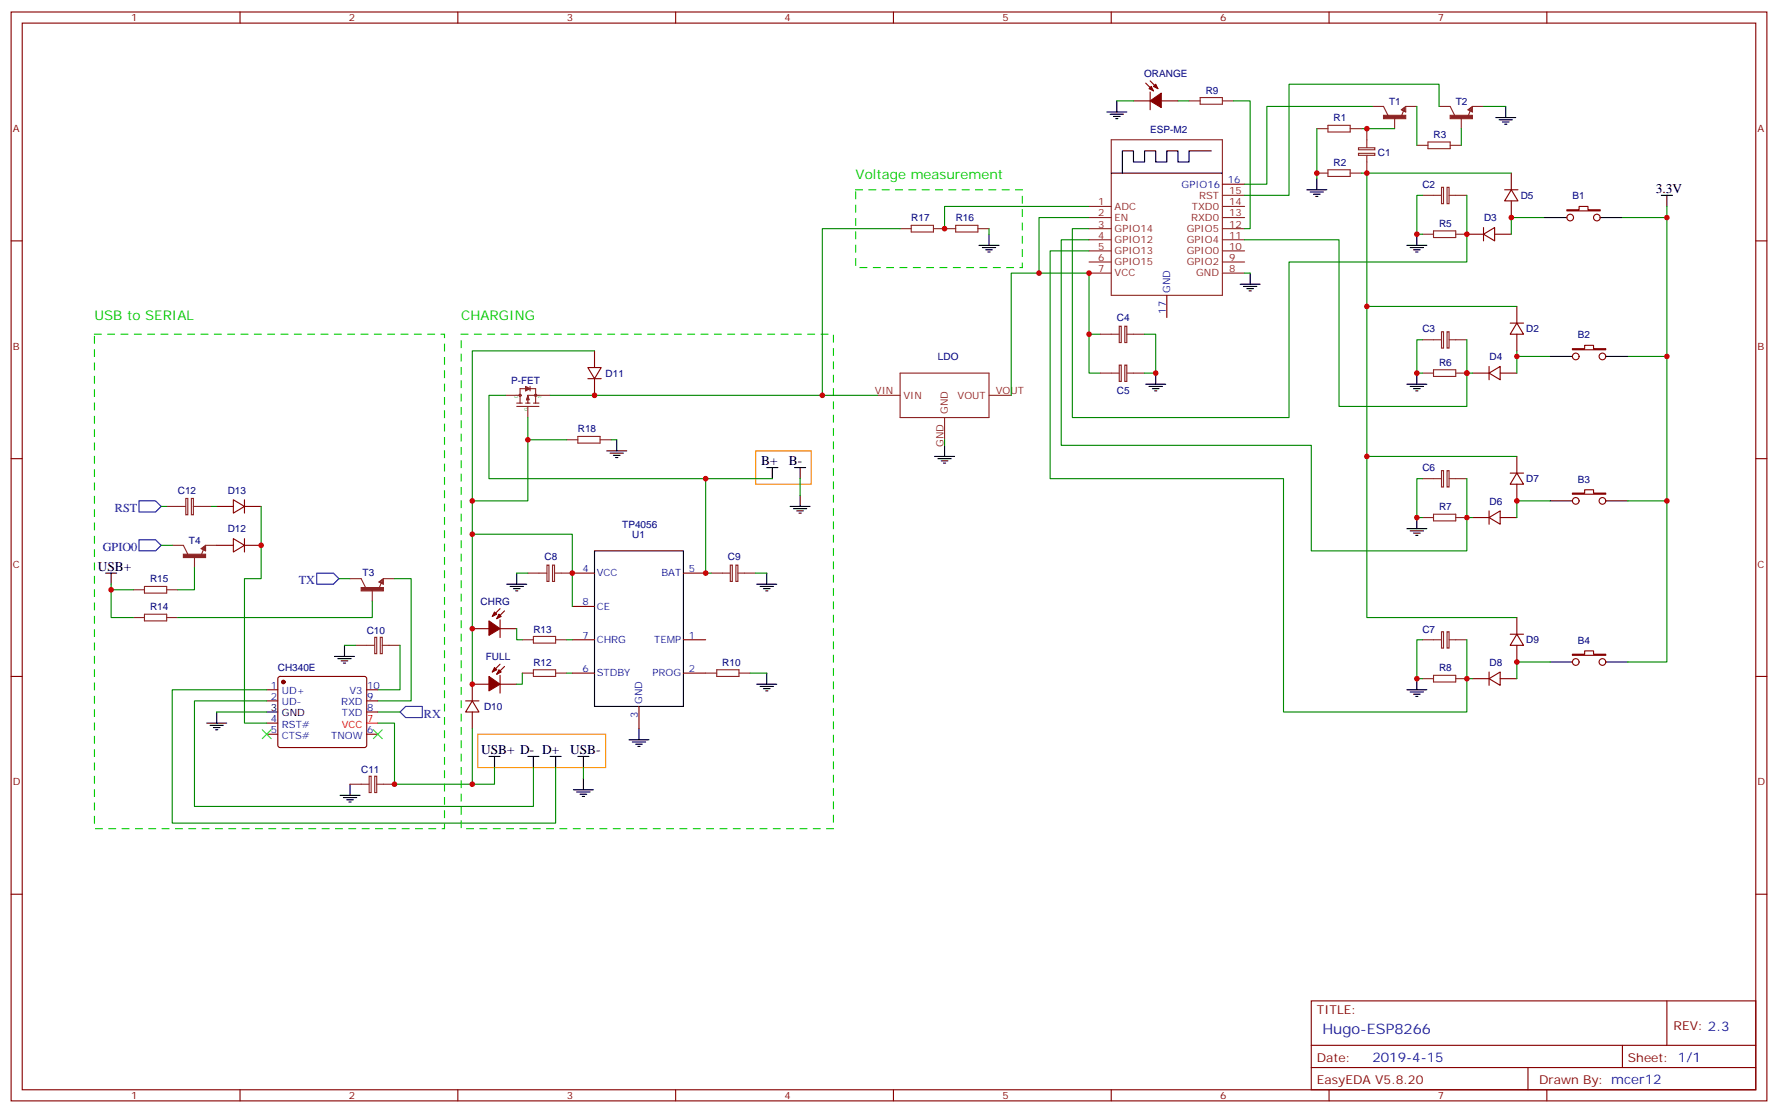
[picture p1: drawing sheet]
<svg xmlns="http://www.w3.org/2000/svg" width="564mm" height="353mm" viewBox="0 0 564 353" stroke-linecap="round" stroke-linejoin="round" font-family="sans-serif">
<g fill="none" stroke="#870000" stroke-width=".35">
<path d="M3.5 3.8h557.4v345.7h-557.4zM7.1 7.3h550.3v338.7h-550.3zM76.2 3.8v3.5M145.3 3.8v3.5M214.5 3.8v3.5M283.6 3.8v3.5M352.8 3.8v3.5M421.9 3.8v3.5M491.1 3.8v3.5M359.8 32h5.3M363.7 26.4l2.5 2.5M365.1 25.7l2.5 2.5"/>
<path d="M365.1 29.2v5.7M368.7 32h5.2M388.1 58.5h7M479.8 55v5.3M3.5 76.5h3.6M465.7 74.4h5.3M471 74.4l3.5-2.2v4.3zM471 72.2v4.3M474.5 74.4h5.3M477.7 60.3h4.2M479.8 60.3l2.1 3.5h-4.2zM479.8 63.8v5.3"/>
<path d="M497.4 66.6h3.9v-1.1h2.8v1.1h3.9v.4h-10.6zM557.4 76.5h3.5M370.4 93.8v7M481.5 97.3v5.3M186.6 116.7h4.3l-2.2 3.5zM188.7 111.4v5.3M467.4 118.5h5.3M472.7 118.5l3.5-2.2v4.3zM472.7 116.3v4.3M476.2 118.5h5.3M479.4 102.6h4.3M481.5 102.6l2.2 3.5h-4.3z"/>
<path d="M481.5 106.1v5.3M499.2 110.7h3.9v-1.1h2.8v1.1h3.9v.4h-10.6zM186.6 120.2h4.3M188.7 120.2v5.3M3.5 145.6h3.6M74.1 158.7l3.5 2.1-3.5 2.1zM77.6 158.7v4.2M479.4 150.2h4.3M481.5 150.2l2.2 3.5h-4.3zM481.5 144.9v5.3M481.5 153.7v5.3M499.2 156.6h3.9v-1.1h2.8v1.1h3.9v.3h-10.6z"/>
<path d="M557.4 145.6h3.5M68.8 160.8h5.3M68.8 173.1h5.3M74.1 171l3.5 2.1-3.5 2.2zM77.6 171v4.3M77.6 160.8h5.3M77.6 173.1h5.3M467.4 164.3h5.3M472.7 164.3l3.5-2.1v4.2zM472.7 162.2v4.2M476.2 164.3h5.3M149.9 199.6h5.3"/>
<path d="M158.7 199.6h5.3M158.7 193.3l-2.4 2.4M158.7 196.8v5.6M160.2 194l-2.5 2.4M181.7 182h7M181.7 192.5h7M217 182h7M481.5 196.1v5.3M3.5 214.8h3.6M84.7 219h3.5M88.4 215l.5-.2h26.8l.5 .2 .2 .5v21.1l-.2 .5-.5 .2h-26.8l-.5-.2-.2-.5v-21.1zM116.4 219h3.5"/>
<path d="M155.2 217.2h-5.3v5.3M158.7 214.4v5.7M158.7 217.2h5.3M158.7 210.9l-2.4 2.5M160.2 211.6l-2.5 2.5M181.7 203.1h7M181.7 213.7h7M217 203.1h7M217 213.7h7M467.4 215.5h5.3M472.7 215.5l3.5-2.1v4.2zM472.7 213.4v4.2"/>
<path d="M476.2 215.5h5.3M479.4 201.4h4.3M481.5 201.4l2.2 3.5h-4.3zM481.5 204.9v5.3M499.2 207.7h3.9v-1h2.8v1h3.9v.4h-10.6zM557.4 214.8h3.5M84.7 222.5h3.5M84.7 229.6h3.5M84.7 233.1h3.5M116.4 222.5h3.5M116.4 233.1h3.5M116.4 226.1h3.5"/>
<path d="M147.8 222.5h4.2M149.9 222.5l2.1 3.6h-4.2zM149.9 226.1v5.3M202.8 224.3v7.1M3.5 283.9h3.6M557.4 283.9h3.5M416.3 317.8h141.1v28.2h-141.1zM529.2 317.8v14.1M416.3 331.9h141.1M416.3 338.9h141.1M485.1 338.9v7.1M515.1 331.9v7"/>
<path d="M76.2 346v3.5M145.3 346v3.5M214.5 346v3.5M283.6 346v3.5M352.8 346v3.5M421.9 346v3.5M491.1 346v3.5"/>
<circle cx="498.5" cy="69.1" r="1.06"/>
<circle cx="506.9" cy="69.1" r="1.06"/>
<circle cx="500.2" cy="113.2" r="1.06"/>
<circle cx="508.7" cy="113.2" r="1.06"/>
<circle cx="500.2" cy="159" r="1.06"/>
<circle cx="508.7" cy="159" r="1.06"/>
<circle cx="500.2" cy="210.2" r="1.06"/>
<circle cx="508.7" cy="210.2" r="1.06"/>
</g>
<g fill="none" stroke="#8c2424" stroke-width=".35">
<path d="M377.5 32h3.5M381 31h7.1v2.1h-7.1zM388.1 32h3.5M421.6 39.8h7v2.1h-7zM435.7 33.8h3.5l1.4 2.8M442.7 37.3v3.6M444.9 34.9l1.4-1.1v1.8zM445.6 35.2l-.7 1.8M445.6 34.9h.3M445.9 34.1v1.1l-.7-.3zM446.3 33.8h3.5M456.8 33.8h3.6l1.4 2.8"/>
<path d="M463.9 37.3v3.6M466 34.9l1.4-1.1v1.8zM466.7 34.9h.4M466.7 35.2l-.7 1.8M467.1 34.1v1.1l-.7-.3zM467.4 33.8h3.6M352.8 44.4h35.3v49.4h-35.3zM418 55h3.6M418 40.9h3.6M421.6 53.9h7v2.1h-7zM428.6 55h3.6M428.6 40.9h3.6"/>
<path d="M431.3 46.9h5.2v.7h-5.2zM431.3 48.7h5.2v.6h-5.2zM433.9 40.9v5.9M433.9 49.3v5.7M449.8 46.1h3.5M453.3 45.1h7.1v2.1h-7.1zM457.6 59.5h.7v5.2h-.7zM459.4 59.5h.6v5.2h-.6zM460.4 46.1h3.5M285.8 72.6h3.5M289.3 71.5h7v2.2h-7zM296.3 72.6h7.1"/>
<path d="M303.4 71.5h7v2.2h-7zM310.4 72.6h3.6M345.7 65.5h7.1M345.7 69.1h7.1M345.7 72.6h7.1M345.7 76.1h7.1M345.7 79.7h7.1M388.1 62h7M388.1 65.5h7M388.1 69.1h7M388.1 72.6h7M388.1 76.1h7"/>
<path d="M388.1 79.7h7M451.6 74.4h3.5M451.6 62h6M455.1 73.3h7v2.1h-7zM460 62h5.7M462.1 74.4h3.6M345.7 83.2h7.1M345.7 86.7h7.1M388.1 83.2h7M388.1 86.7h7M285.8 118.5h28.2v14.1h-28.2zM349.2 118.5h6"/>
<path d="M349.2 106.1h6M355.3 103.6h.7v5.2h-.7zM355.3 115.9h.7v5.2h-.7zM357.1 103.6h.6v5.2h-.6zM357.1 115.9h.6v5.2h-.6zM357.7 118.5h5.7M357.7 106.1h5.7M451.6 118.5h3.5M451.6 107.9h6M455.1 117.4h7v2.1h-7zM457.6 105.3h.7v5.2h-.7zM459.4 105.3h.6v5.2h-.6z"/>
<path d="M460 107.9h5.7M462.1 118.5h3.6M160.5 125.5h4.6M164 128h1.8M164 129h7.1M165.1 128v-4.6h4.9v4.6M166.9 128h1.4M166.9 122.7l1.4 .7-1.4 .7zM166.9 123l.7 .4M167.2 126.9h.7M167.2 123l.4 .4M167.6 125.5h7"/>
<path d="M167.6 125.9v2.1M167.6 129v3.6M167.6 125.5l-.4 1.4M167.6 125.5l.3 1.4M167.6 125.9l.3 1M167.6 125.9l-.4 1M167.6 126.2l-.4 .7M167.6 123.4l-.7 .4M167.6 123.4l-.4 .4M168.3 122.7v1.4M169.3 128h1.8M179.9 139.6h3.5"/>
<path d="M183.4 138.6h7.1v2.1h-7.1zM190.5 139.6h3.5M278.7 125.5h7.1M299.9 132.6v7M314 125.5h7M59 158.3h.6v5.1h-.6zM60.7 158.3h.7v5.1h-.7zM451.6 152h6M457.6 149.4h.7v5.2h-.7zM459.4 149.4h.6v5.2h-.6zM460 152h5.7M52.9 160.8h6"/>
<path d="M54.7 173.1h3.5l1.4 2.9M61.4 160.8h5.6M61.7 176.7v3.5M63.9 174.2l1.4-1.1v1.8zM64.6 174.6l-.7 1.7M64.6 174.2h.3M64.9 173.5v1.1l-.7-.4zM65.3 173.1h3.5M173.6 179.4h.7v5.2h-.7zM175.4 179.4h.6v5.2h-.6zM231.8 179.4h.7v5.2h-.7zM233.6 179.4h.6v5.2h-.6z"/>
<path d="M451.6 164.3h3.5M455.1 163.3h7v2.1h-7zM462.1 164.3h3.6M42.3 196.1h3.6M42.3 187.3h3.6M45.9 195h7v2.1h-7zM45.9 186.2h7v2.1h-7zM52.9 196.1h3.5M52.9 187.3h3.5M111.1 183.7h3.6l1.4 2.8M118.2 187.3v3.5M120.3 184.8l1.4-1.1v1.8z"/>
<path d="M121 185.1l-.7 1.8M121 184.8h.4M121.4 184.1v1l-.8-.3zM121.7 183.7h3.5M167.6 182h6M176 182h5.7M225.8 182h6M234.2 182h5.7M112.9 204.9h6M119 202.4h.6v5.1h-.6zM120.7 202.4h.7v5.1h-.7zM121.4 204.9h5.6"/>
<path d="M165.8 203.1h3.5M165.8 213.7h3.5M169.3 212.7h7.1v2.1h-7.1zM169.3 202.1h7.1v2.1h-7.1zM176.4 203.1h3.5M176.4 213.7h3.5M224 213.7h3.5M227.5 212.7h7.1v2.1h-7.1zM234.6 213.7h3.5M451.6 215.5h3.5M451.6 203.1h6M455.1 214.4h7v2.1h-7z"/>
<path d="M457.6 200.6h.7v5.2h-.7zM459.4 200.6h.6v5.2h-.6zM460 203.1h5.7M462.1 215.5h3.6M111.1 249h6M117.2 246.5h.6v5.1h-.6zM119 246.5h.6v5.1h-.6zM119.6 249h5.6"/>
<circle cx="165.1" cy="125.5" r=".35"/>
<circle cx="170" cy="125.5" r=".35"/>
</g>
<g fill="#870000" stroke="#870000" stroke-width=".35">
<path d="M366.2 27.4l.7-.7 .7 1.5z"/>
<path d="M364.8 28.2l.7-.8 .7 1.5z"/>
<path d="M365.1 32l3.6-2.4v4.5z"/>
<path d="M157 194.3l.7 .7-1.4 .7z"/>
<path d="M158.4 195l.7 .7-1.4 .7z"/>
<path d="M155.2 197.1l3.5 2.5-3.5 2.1z"/>
<path d="M157 211.9l.7 .8-1.4 .7z"/>
<path d="M158.4 212.7l.7 .7-1.4 .7z"/>
<path d="M155.2 214.8l3.5 2.4-3.5 2.2z"/>
<circle cx="90" cy="216.5" r=".53"/>
</g>
<g fill="#8c2424" stroke="#8c2424" stroke-width=".35">
<path d="M439.2 36.6h7.1v1.1h-7.1z"/>
<path d="M460.4 36.6h7v1.1h-7z"/>
<path d="M58.2 176h7.1v1h-7.1z"/>
<path d="M114.7 186.5h7v1.1h-7z"/>
</g>
<g fill="none" stroke="#000" stroke-width=".35">
<path d="M351.4 35.6h6.3M352.4 36.3h4.3M353.5 37h2.1M354.2 37.7h.7M354.5 32v3.6M474.8 37.3h6.4M475.9 38h4.2M477 38.7h2.1M477.7 39.4h.7M478 33.8v3.5M352.8 55h35.3M384.5 47.9h-7v3.5h-3.6v-3.5h-3.5v3.5h-3.5v-3.5h-3.5v3.5h-3.6v-3.5h-3.5v7.1"/>
<path d="M418 56.7v3.6M310.8 77.9h6.3M311.9 78.6h4.2M312.9 79.3h2.1M314 74.4v3.5M414.9 60.3h6.3M415.9 61h4.3M417 61.7h2.1M417.7 62.4h.7M446.6 77.9h6.4M447.7 78.6h4.2M448.7 79.3h2.1"/>
<path d="M449.8 74.4v3.5M490.4 69.1h7M508 69.1h7.1M527.4 62h3.5M529.2 62v3.5M313.6 80h.7M393.7 90.2h6.3M394.8 90.9h4.2M395.8 91.7h2.1M396.5 92.4h.7M396.9 86.7v3.5M449.4 80h.7"/>
<path d="M366.9 118.5v3.5M449.8 118.5v3.5M492.1 113.2h7.1M509.8 113.2h7M195.8 139.6v3.6M363.7 122h6.4M364.8 122.7h4.2M365.8 123.4h2.1M366.5 124.1h.7M446.6 122h6.4M447.7 122.7h4.2M448.7 123.4h2.1"/>
<path d="M449.4 124.1h.7M192.6 143.2h6.4M193.7 143.9h4.2M194.7 144.6h2.1M195.4 145.3h.7M243.4 148.4h3.5M245.2 148.4v3.6M252.2 148.4h3.6M254 148.4v3.6M254 157.3v3.5M296.7 144.9h6.3M297.7 145.6h4.3"/>
<path d="M298.8 146.3h2.1M299.5 147h.7M299.9 141.4v3.5M492.1 159h7.1M509.8 159h7M188.7 174.9h28.3v49.4h-28.3zM250.8 160.8h6.4M251.9 161.5h4.2M252.9 162.2h2.2M253.6 162.9h.8M446.6 167.9h6.4M447.7 168.6h4.2"/>
<path d="M448.7 169.3h2.1M449.4 170h.7M449.8 164.3v3.6M33.5 182h3.5M35.3 182v3.5M160.9 185.5h6.3M161.9 186.2h4.3M163 186.9h2.1M163.7 187.6h.7M164 182v3.5M240.2 185.5h6.4M241.3 186.2h4.2"/>
<path d="M242.4 186.9h2.1M243.1 187.6h.7M243.4 182v3.5M106.2 208.4h6.3M107.2 209.1h4.3M108.3 209.8h2.1M109 210.5h.7M109.4 204.9v3.5M240.2 217.2h6.4M241.3 217.9h4.2M242.4 218.7h2.1M243.1 219.4h.7"/>
<path d="M243.4 213.7v3.5M446.6 219h6.4M447.7 219.7h4.2M449.8 215.5v3.5M492.1 210.2h7.1M509.8 210.2h7M65.6 229.6h6.4M66.7 230.3h4.2M67.7 231h2.1M68.4 231.7h.7M68.8 226.1v3.5M84.7 226.1h3.5"/>
<path d="M199.7 234.9h6.3M200.7 235.6h4.3M201.8 236.3h2.1M202.5 237h.7M202.8 231.4v3.5M448.7 220.4h2.1M449.4 221.1h.7M107.9 252.5h6.4M109 253.2h4.2M110.1 253.9h2.1M110.8 254.6h.7M111.1 249v3.5"/>
<path d="M155.2 240.2h3.5M157 240.2v3.5M167.6 240.2h3.5M169.3 240.2v3.5M174.6 240.2h3.6M176.4 240.2v3.5M182 250.8h6.4M183.1 251.5h4.2M183.4 240.2h3.6M184.1 252.2h2.2M184.9 252.9h.7M185.2 240.2v3.5"/>
<path d="M185.2 247.2v3.6"/>
</g>
<g fill="none" stroke="#008700" stroke-width=".35">
<path d="M354.5 32h5.3M373.9 32h3.6M391.6 32h5.3v40.6h-1.8M435.7 33.8h-33.5v24.7h-7.1M449.8 33.8v12.3M456.8 33.8v-7.1h-47.6v35.3h-14.1M471 33.8h7M418 40.9v15.8M432.2 40.9h10.5M432.2 55h1.7M463.9 40.9v5.2M479.8 55h-45.9v42.3h47.6"/>
<path d="M285.8 72.6h-24.7v52.9h-86.5M314 72.6v1.8M345.7 76.1h-8.8v65.3h79.4v33.5h49.4v-10.6M345.7 79.7h-12.3v72.3h74.1v74.1h58.2v-10.6M345.7 69.1h-15.9v17.6h15.9v31.8h3.5M345.7 65.5h-45.8v7.1M395.1 76.1h30v52.9h40.6v-10.5M451.6 62h-1.8v12.4h1.8M465.7 62v21.2h-56.5v49.4h-68.8v-60h5.3M490.4 69.1h-10.6v5.3M515.1 69.1h14.1M529.2 65.5v144.7h-12.4"/>
<path d="M329.8 86.7h-8.8v38.8M395.1 86.7h1.8M433.9 97.3v47.6h47.6M188.7 111.4h-38.8v47.6M345.7 106.1h3.5M363.4 106.1h3.5v12.4h-3.5M451.6 107.9h-1.8v10.6h1.8M465.7 107.9v10.6M465.7 118.5h1.7M481.5 111.4v1.8M492.1 113.2h-10.6v5.3M516.8 113.2h12.4"/>
<path d="M160.5 125.5h-5.3v26.5h68.8M167.6 132.6v26.4h-17.7v10.6M167.6 139.6h12.3M194 139.6h1.8M261.1 125.5h17.6M299.9 139.6v1.8M245.2 152h-21.2v30h1.8M254 152v5.3M433.9 144.9v51.2h47.6M451.6 152h-1.8v12.3h1.8M465.7 152v12.3h1.7M492.1 159h-10.6v5.3"/>
<path d="M516.8 159h12.4M51.2 173.1h3.5M51.2 160.8h1.7M67 160.8h1.8M82.9 160.8v22.9h-5.3v45.9h7.1M35.3 185.5v10.6h7M35.3 187.3h7M61.7 180.2v7.1h-5.3M107.6 183.7h3.5M118.2 190.8v5.3h-61.8M125.2 183.7h5.3v38.8h-10.6M164 199.6v3.5h1.8"/>
<path d="M164 182h3.6M181.7 192.5v-22.9h-31.8v47.6M239.9 182h3.5M84.7 219h-30v42.3h121.7v-17.6M109.4 204.9h3.5M127 204.9v14.1h-7.1M165.8 213.7v3.5h-1.8M179.9 203.1h1.8M179.9 213.7h1.8M238.1 213.7h5.3M451.6 203.1h-1.8v12.4h1.8M465.7 203.1v12.4h1.7"/>
<path d="M492.1 210.2h-10.6v5.3M68.8 226.1h15.9M84.7 222.5h-23v33.5h107.6v-12.3M119.9 229.6h5.3v19.4h31.8v-5.3M119.9 226.1h7.1M149.9 231.4v17.6M185.2 243.7v3.5"/>
</g>
<path d="M239.9 143.2h17.6v10.5h-17.6zM151.7 233.1h40.6v10.6h-40.6z" fill="none" stroke="#f90" stroke-width=".35"/>
<path d="M116.4 229.6h3.5" fill="none" stroke="#f00" stroke-width=".35"/>
<path d="M83.3 231.7l2.8 2.8M86.1 231.7l-2.8 2.8M118.5 231.7l2.9 2.8M121.4 231.7l-2.9 2.8" fill="none" stroke="#3c3" stroke-width=".35"/>
<path d="M44.1 159h5.3l1.8 1.8-1.8 1.8h-5.3zM44.1 171.4h5.3l1.8 1.7-1.8 1.8h-5.3zM100.5 182h5.3l1.8 1.7-1.8 1.8h-5.3zM128.8 224.3h5.3v3.5h-5.3l-1.8-1.7z" fill="none" stroke="#00f" stroke-width=".35"/>
<path d="M271.6 60.3h53v24.6h-53zM30 106.1h111.1v157h-111.1zM146.4 106.1h118.2v157h-118.2z" fill="none" stroke="#0c0" stroke-width=".35" stroke-dasharray="2.1 2.1"/>
<g fill="#c00">
<circle cx="345.7" cy="106.1" r=".88"/>
<circle cx="261.1" cy="125.5" r=".88"/>
<circle cx="188.7" cy="125.5" r=".88"/>
<circle cx="35.3" cy="187.3" r=".88"/>
<circle cx="167.6" cy="139.6" r=".88"/>
<circle cx="224" cy="152" r=".88"/>
<circle cx="149.9" cy="199.6" r=".88"/>
<circle cx="149.9" cy="249" r=".88"/>
<circle cx="181.7" cy="182" r=".88"/>
<circle cx="529.2" cy="69.1" r=".88"/>
<circle cx="529.2" cy="113.2" r=".88"/>
<circle cx="481.5" cy="159" r=".88"/>
<circle cx="481.5" cy="113.2" r=".88"/>
<circle cx="449.8" cy="215.5" r=".88"/>
<circle cx="465.7" cy="74.4" r=".88"/>
<circle cx="449.8" cy="74.4" r=".88"/>
<circle cx="465.7" cy="118.5" r=".88"/>
<circle cx="449.8" cy="118.5" r=".88"/>
<circle cx="465.7" cy="215.5" r=".88"/>
<circle cx="465.7" cy="164.3" r=".88"/>
<circle cx="449.8" cy="164.3" r=".88"/>
<circle cx="479.8" cy="69.1" r=".88"/>
<circle cx="481.5" cy="210.2" r=".88"/>
<circle cx="433.9" cy="55" r=".88"/>
<circle cx="433.9" cy="97.3" r=".88"/>
<circle cx="433.9" cy="144.9" r=".88"/>
<circle cx="433.9" cy="40.9" r=".88"/>
<circle cx="418" cy="55" r=".88"/>
<circle cx="529.2" cy="159" r=".88"/>
<circle cx="149.9" cy="217.2" r=".88"/>
<circle cx="125.2" cy="249" r=".88"/>
<circle cx="345.7" cy="86.7" r=".88"/>
<circle cx="329.8" cy="86.7" r=".88"/>
<circle cx="299.9" cy="72.6" r=".88"/>
<circle cx="224" cy="182" r=".88"/>
<circle cx="149.9" cy="169.6" r=".88"/>
<circle cx="149.9" cy="159" r=".88"/>
<circle cx="82.9" cy="173.1" r=".88"/>
<circle cx="366.9" cy="118.5" r=".88"/>
</g>
<text font-size="4.6" fill="#00f" x="419.8" y="328.4">Hugo-ESP8266</text>
<g font-size="4.2" fill="#0c0">
<text x="271.6" y="56.7">Voltage measurement</text>
<text x="30" y="101.5">USB to SERIAL</text>
<text x="146.4" y="101.5">CHARGING</text>
</g>
<g font-size="4.2">
<text x="525.6" y="61.3">3.3V</text>
<text x="241.7" y="147.7">B+</text>
<text x="250.5" y="147.7">B-</text>
<text x="31" y="181.3">USB+</text>
<text x="152.8" y="239.5">USB+ D- D+</text>
<text x="181" y="239.5">USB-</text>
</g>
<text font-size="4.2" fill="#00f" x="435.7" y="337.2">2019-4-15</text>
<g font-size="3.9" fill="#00f">
<text x="36.5" y="162.6">RST</text>
<text x="32.6" y="174.9">GPIO0</text>
<text x="94.9" y="185.5">TX</text>
<text x="134.6" y="227.8">RX</text>
</g>
<g font-size="3.9" fill="#800">
<text x="418" y="322">TITLE:</text>
<text x="531.3" y="327">REV: 2.3</text>
<text x="418" y="337.2">Date:</text>
<text x="516.8" y="337.2">Sheet: 1/1</text>
<text x="418" y="344.2">EasyEDA V5.8.20</text>
<text x="488.6" y="344.2">Drawn By: mcer12</text>
</g>
<g font-size="3.2" fill="#800">
<text x="41.6" y="6.8">1</text>
<text x="110.8" y="6.8">2</text>
<text x="179.9" y="6.8">3</text>
<text x="249.1" y="6.8">4</text>
<text x="318.2" y="6.8">5</text>
<text x="387.3" y="6.8">6</text>
<text x="456.5" y="6.8">7</text>
<text x="4.1" y="41.9">A</text>
<text x="557.9" y="41.9">A</text>
<text x="4.1" y="111.1">B</text>
<text x="557.9" y="111.1">B</text>
<text x="4.1" y="180.2">C</text>
<text x="557.9" y="180.2">C</text>
<text x="4.1" y="249.3">D</text>
<text x="557.9" y="249.3">D</text>
<text x="41.6" y="349">1</text>
<text x="110.8" y="349">2</text>
<text x="179.9" y="349">3</text>
<text x="249.1" y="349">4</text>
<text x="318.2" y="349">5</text>
<text x="387.3" y="349">6</text>
<text x="456.5" y="349">7</text>
</g>
<g font-size="3.2" fill="#000080">
<text x="363.2" y="24.5">ORANGE</text>
<text x="382.8" y="29.7">R9</text>
<text x="441" y="33.3">T1</text>
<text x="462.1" y="33.3">T2</text>
<text x="423.3" y="38.5">R1</text>
<text x="365.1" y="42.1">ESP-M2</text>
<text x="455.1" y="43.8">R3</text>
<text x="423.3" y="52.6">R2</text>
<text x="437.4" y="49.5">C1</text>
<text x="451.6" y="59.7">C2</text>
<text x="482.8" y="63.2">D5</text>
<text x="499.2" y="63.3">B1</text>
<text x="289.3" y="70.3">R17</text>
<text x="303.4" y="70.3">R16</text>
<text x="471.1" y="70.3">D3</text>
<text x="456.9" y="72">R5</text>
<text x="354.5" y="102">C4</text>
<text x="451.6" y="105.6">C3</text>
<text x="484.5" y="105.5">D2</text>
<text x="500.9" y="107.4">B2</text>
<text x="192.2" y="119.7">D11</text>
<text x="297.8" y="114.2">LDO</text>
<text x="456.9" y="116.2">R6</text>
<text x="472.9" y="114.4">D4</text>
<text x="162.3" y="121.8">P-FET</text>
<text x="354.5" y="125">C5</text>
<text x="183.4" y="137.3">R18</text>
<text x="451.6" y="149.7">C6</text>
<text x="484.5" y="153.1">D7</text>
<text x="500.9" y="153.2">B3</text>
<text x="56.4" y="156.7">C12</text>
<text x="72.3" y="156.7">D13</text>
<text x="472.9" y="160.3">D6</text>
<text x="197.6" y="167.7">TP4056</text>
<text x="456.9" y="162">R7</text>
<text x="60" y="172.6">T4</text>
<text x="72.3" y="169.1">D12</text>
<text x="200.7" y="170.9">U1</text>
<text x="172.9" y="177.9">C8</text>
<text x="231.1" y="177.9">C9</text>
<text x="47.6" y="184.9">R15</text>
<text x="115.1" y="183">T3</text>
<text x="47.6" y="193.8">R14</text>
<text x="152.6" y="192">CHRG</text>
<text x="116.4" y="201.2">C10</text>
<text x="169.3" y="200.8">R13</text>
<text x="451.6" y="200.8">C7</text>
<text x="154.2" y="209.7">FULL</text>
<text x="484.5" y="204.3">D9</text>
<text x="500.9" y="204.4">B4</text>
<text x="88.2" y="213.2">CH340E</text>
<text x="169.3" y="211.4">R12</text>
<text x="229.3" y="211.4">R10</text>
<text x="456.9" y="213.2">R8</text>
<text x="472.9" y="211.4">D8</text>
<text x="153.7" y="225.5">D10</text>
<text x="114.7" y="245.3">C11</text>
</g>
<g font-size="3.2" fill="#00f">
<text x="375.1" y="59.5">GPIO16</text>
<text x="389.8" y="58.1">16</text>
<text x="371.5" y="93.1" transform="rotate(-90 371.5 93.1)">GND</text>
<text x="370.1" y="99.6" transform="rotate(-90 370.1 99.6)">17</text>
<text x="185" y="181.6">4</text>
<text x="189.4" y="183">VCC</text>
<text x="210" y="183">BAT</text>
<text x="218.7" y="181.6">5</text>
<text x="185" y="192.2">8</text>
<text x="189.4" y="193.6">CE</text>
<text x="185" y="202.8">7</text>
<text x="218.7" y="202.8">1</text>
<text x="189.4" y="204.2">CHRG</text>
<text x="207.7" y="204.2">TEMP</text>
<text x="185" y="213.4">6</text>
<text x="189.4" y="214.8">STDBY</text>
<text x="207.2" y="214.8">PROG</text>
<text x="218.7" y="213.4">2</text>
<text x="86" y="218.7">1</text>
<text x="89.5" y="220.4">UD+</text>
<text x="110.9" y="220.4">V3</text>
<text x="116.6" y="218.7">10</text>
<text x="86" y="222.2">2</text>
<text x="89.5" y="223.9">UD-</text>
<text x="108.3" y="223.9">RXD</text>
<text x="108.5" y="227.5">TXD</text>
<text x="116.6" y="225.7">8</text>
<text x="116.6" y="222.2">9</text>
<text x="203.9" y="223.6" transform="rotate(-90 203.9 223.6)">GND</text>
<text x="86" y="229.2">4</text>
<text x="86" y="232.8">5</text>
<text x="89.5" y="231">RST#</text>
<text x="116.6" y="232.8">6</text>
<text x="202.5" y="228.1" transform="rotate(-90 202.5 228.1)">3</text>
<text x="89.5" y="234.5">CTS#</text>
<text x="105.1" y="234.5">TNOW</text>
</g>
<g font-size="3.2" fill="#8d2323">
<text x="348.6" y="65.2">1</text>
<text x="380.7" y="63.1">RST</text>
<text x="390.2" y="65.2">14</text>
<text x="390.2" y="61.7">15</text>
<text x="348.6" y="68.7">2</text>
<text x="353.8" y="66.6">ADC</text>
<text x="353.8" y="70.1">EN</text>
<text x="378.2" y="70.1">RXD0</text>
<text x="378.4" y="66.6">TXD0</text>
<text x="390.2" y="68.7">13</text>
<text x="348.6" y="72.2">3</text>
<text x="348.6" y="75.8">4</text>
<text x="353.8" y="73.7">GPIO14</text>
<text x="353.8" y="77.2">GPIO12</text>
<text x="376.8" y="77.2">GPIO4</text>
<text x="376.8" y="73.7">GPIO5</text>
<text x="390.2" y="75.8">11</text>
<text x="390.2" y="72.2">12</text>
<text x="348.6" y="79.3">5</text>
<text x="348.6" y="82.8">6</text>
<text x="353.8" y="80.7">GPIO13</text>
<text x="376.8" y="80.7">GPIO0</text>
<text x="390.2" y="82.8">9</text>
<text x="390.2" y="79.3">10</text>
<text x="348.6" y="86.4">7</text>
<text x="353.8" y="84.2">GPIO15</text>
<text x="353.8" y="87.8">VCC</text>
<text x="376.8" y="84.2">GPIO2</text>
<text x="379.7" y="87.8">GND</text>
<text x="390.2" y="86.4">8</text>
<text x="277.8" y="125.2">VIN</text>
<text x="316.1" y="125.2">VOUT</text>
<text x="286.8" y="126.6">VIN</text>
<text x="300.9" y="131.5" transform="rotate(-90 300.9 131.5)">GND</text>
<text x="304" y="126.6">VOUT</text>
<text x="299.5" y="142" transform="rotate(-90 299.5 142)">GND</text>
</g>
<g font-size="3.2">
<text x="86" y="225.7">3</text>
<text x="89.5" y="227.5">GND</text>
</g>
<g font-size="3.2" fill="#f00">
<text x="108.5" y="231">VCC</text>
<text x="116.6" y="229.2">7</text>
</g>
<g font-size="1.4" fill="#238d23">
<text x="164.4" y="126.2" transform="rotate(-90 164.4 126.2)">D</text>
<text x="167.6" y="130.5" transform="rotate(-90 167.6 130.5)">G</text>
<text x="171.8" y="126.2" transform="rotate(-90 171.8 126.2)">S</text>
</g>
</svg>
